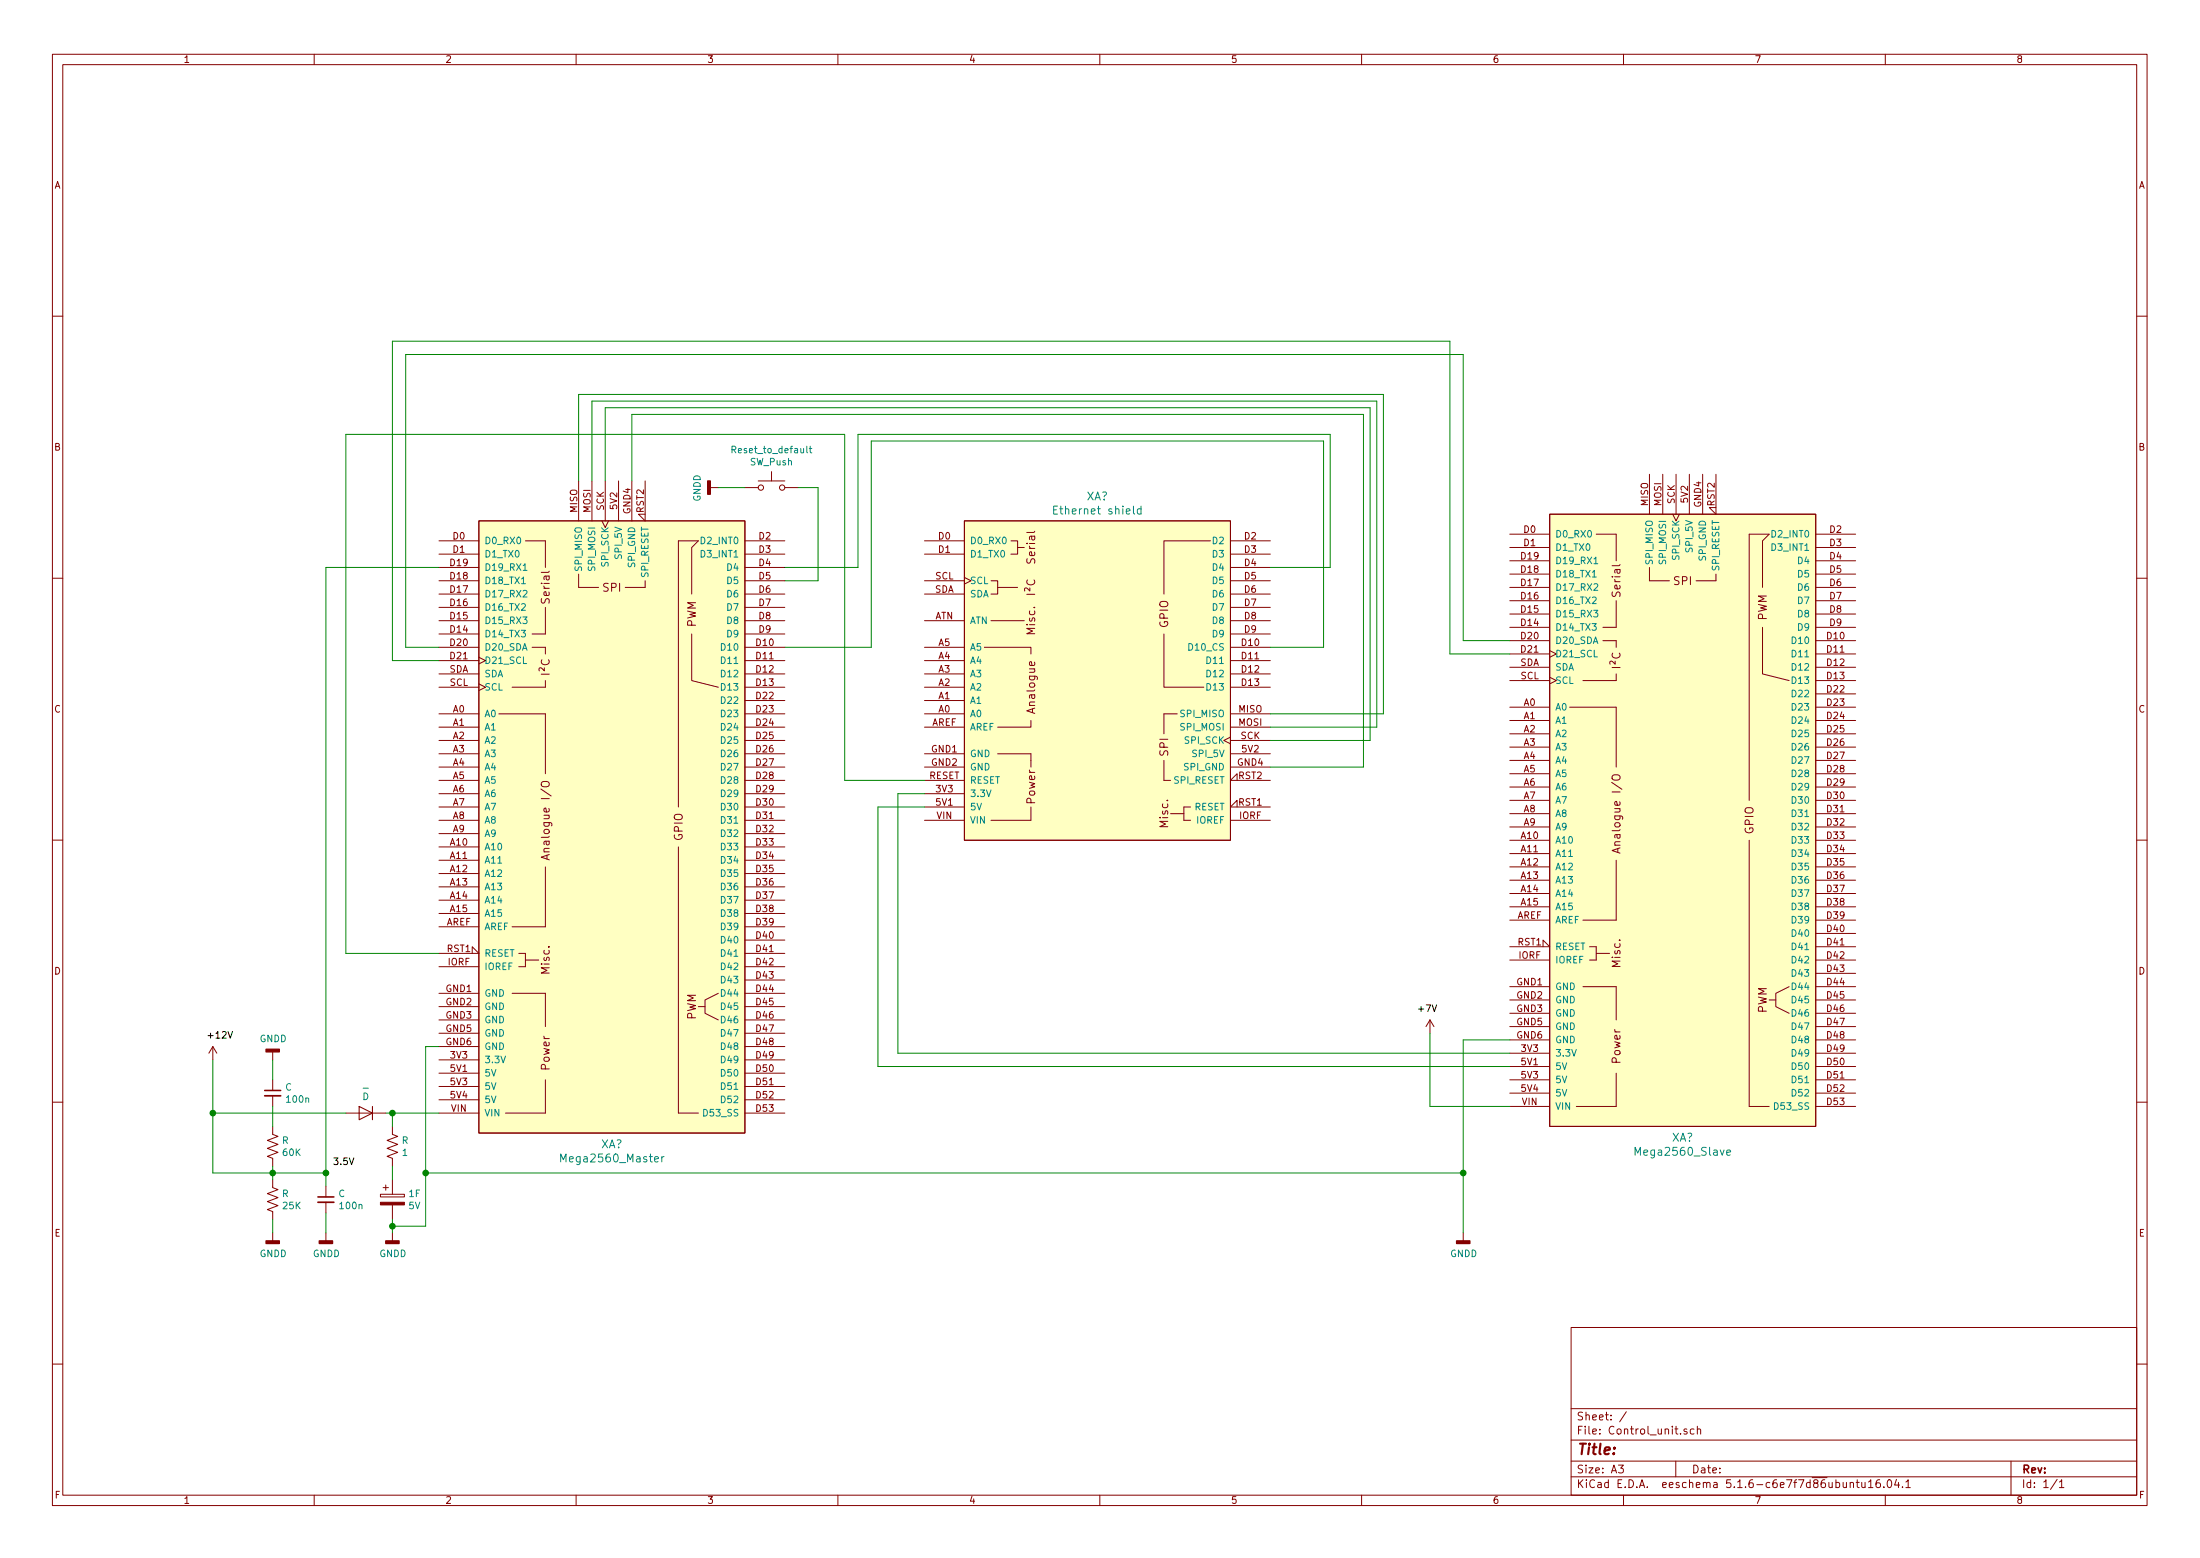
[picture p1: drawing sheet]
<svg xmlns="http://www.w3.org/2000/svg" width="297mm" height="210mm" viewBox="0 0 297 210" stroke-linecap="round" stroke-linejoin="round" font-family="sans-serif">
<g fill="none" stroke="#840000" stroke-width=".14">
<path d="M7.1 7.3h282.8v195.9h-282.8zM8.5 8.7h280v193.1h-280zM42.4 7.3v1.4M77.8 7.3v1.4M113.1 7.3v1.4M148.5 7.3v1.4M183.8 7.3v1.4M219.2 7.3v1.4M254.5 7.3v1.4M7.1 42.7h1.4M288.5 42.7h1.4M7.1 78h1.4"/>
<path d="M59.3 73h5.4M59.3 74.8h5.4M59.3 76.6h5.4M59.3 78.4h5.4M64.7 70.3h35.9v82.6h-35.9zM70.9 73h2.7zM73.6 73v3.6zM78.1 79.3h2.7zM78.1 77.5v1.8zM78.1 64.9v5.4M79.9 64.9v5.4M81.3 70.3l.4 .9 .5-.9"/>
<path d="M81.7 64.9v5.4M83.5 64.9v5.4M84.4 79.3h2.7zM85.3 64.9v5.4M87.1 78.4v.9zM87.1 64.9v5.4l-.9-.9h.9M91.6 73v35.9zM91.6 73h2.7l-.9 .9v6.3M95.9 65.8h1.1M100.6 73h5.4M100.6 74.8h5.4M100.6 76.6h5.4"/>
<path d="M100.6 78.4h5.4M100.6 65.8h1.8M102.4 64.9h3.6M104.2 63.6v1.3M106 65.8h1.8M124.8 73h5.4M124.8 74.8h5.4M124.8 78.4h5.4M130.2 70.3h35.9v43.1h-35.9zM130.2 77.9l.9 .5-.9 .4M133.8 78.4h.9v1.8h-.9M134.7 79.3h2.7"/>
<path d="M136.5 73h.9v1.8h-.9M137.4 73.9h.9M163.4 73h-6.2v7.2M166.1 73h5.4M166.1 74.8h5.4M166.1 76.6h5.4M166.1 78.4h5.4M203.8 79.3h5.4M203.8 73.9h5.4M203.8 72.1h5.4M203.8 77.5h5.4M203.8 75.7h5.4"/>
<path d="M209.2 69.4h36v82.6h-36zM215.5 72.1h2.7zM218.2 72.1v3.6zM222.7 76.6v1.8zM222.7 64v5.4M222.7 78.4h2.7zM224.5 64v5.4M225.8 69.4l.5 .9 .4-.9M226.3 64v5.4M228.1 64v5.4M229 78.4h2.7zM229.9 64v5.4"/>
<path d="M231.7 77.5v.9zM231.7 64v5.4l-.9-.9h.9M236.2 72.1v35.9zM236.2 72.1h2.7l-.9 .9v6.3M245.2 79.3h5.3M245.2 73.9h5.3M245.2 72.1h5.3M245.2 77.5h5.3M245.2 75.7h5.3M288.5 78h1.4M59.3 83.8h5.4M59.3 96.3h5.4"/>
<path d="M59.3 92.7h5.4M59.3 90.9h5.4M59.3 89.2h5.4M59.3 87.4h5.4M59.3 98.1h5.4M59.3 80.2h5.4M59.3 82h5.4M59.3 85.6h5.4M59.3 99.9h5.4M64.7 88.7l.9 .5-.9 .4M64.7 92.3l.9 .4-.9 .5M67.4 96.3h6.2v8.1"/>
<path d="M69.1 92.7h4.5zM71.8 87.4h1.8zM71.8 85.6h1.8zM73.6 91.8v.9zM73.6 87.4v.9zM73.6 82v3.6zM93.4 85.6v6.2l3.6 .9M100.6 83.8h5.4M100.6 96.3h5.4M100.6 94.5h5.4M100.6 92.7h5.4M100.6 90.9h5.4"/>
<path d="M100.6 89.2h5.4M100.6 87.4h5.4M100.6 98.1h5.4M100.6 80.2h5.4M100.6 82h5.4M100.6 85.6h5.4M100.6 99.9h5.4M124.8 83.8h5.4M124.8 96.3h5.4M124.8 94.5h5.4M124.8 92.7h5.4M124.8 90.9h5.4"/>
<path d="M124.8 89.2h5.4M124.8 87.4h5.4M124.8 98.1h5.4M124.8 80.2h5.4M132.9 87.4h6.3v.9M133.8 83.8h4.5M139.2 97.2v.9h-4.5M139.7 89.3v.4l-.2 .1h-.5v-.5h.2l.2 .5M157.2 96.3v2.7zM157.2 85.6v7.1h5.3M157.2 96.3h1.7zM166.1 99.5l-.9 .4 .9 .5"/>
<path d="M166.1 83.8h5.4M166.1 96.3h5.4M166.1 92.7h5.4M166.1 90.9h5.4M166.1 89.2h5.4M166.1 87.4h5.4M166.1 98.1h5.4M166.1 80.2h5.4M166.1 82h5.4M166.1 85.6h5.4M166.1 99.9h5.4M203.8 95.4h5.4"/>
<path d="M203.8 97.2h5.4M203.8 99h5.4M203.8 86.5h5.4M203.8 88.3h5.4M203.8 90h5.4M203.8 91.8h5.4M203.8 84.7h5.4M203.8 82.9h5.4M203.8 81.1h5.4M209.2 87.8l.9 .5-.9 .4M209.2 91.4l.9 .4-.9 .5M211.9 95.4h6.3v8.1"/>
<path d="M213.7 91.8h4.5zM216.4 86.5h1.8zM216.4 84.7h1.8zM218.2 90.9v.9zM218.2 86.5v.9zM218.2 81.1v3.6zM238 84.7v6.2l3.6 .9M245.2 95.4h5.3M245.2 97.2h5.3M245.2 99h5.3M245.2 86.5h5.3M245.2 88.3h5.3"/>
<path d="M245.2 90h5.3M245.2 91.8h5.3M245.2 84.7h5.3M245.2 82.9h5.3M245.2 81.1h5.3M245.2 93.6h5.3M7.1 113.4h1.4M59.3 107.1h5.4M59.3 108.9h5.4M59.3 101.7h5.4M59.3 103.5h5.4M59.3 110.7h5.4"/>
<path d="M59.3 105.3h5.4M59.3 114.3h5.4M59.3 116.1h5.4M59.3 117.9h5.4M59.3 119.7h5.4M59.3 112.5h5.4M73.2 105.5a.74 .74 0 0 1 1 .2l-.1 .3a.7 .7 0 0 1-1-.1v-.2zM73.6 117v8.1M73.9 115.4v.5M74.2 115.3l-1.1 .4 1.1 .3M91.6 114.3v35.9zM100.6 107.1h5.4"/>
<path d="M100.6 108.9h5.4M100.6 101.7h5.4M100.6 103.5h5.4M100.6 110.7h5.4M100.6 105.3h5.4M100.6 114.3h5.4M100.6 116.1h5.4M100.6 117.9h5.4M100.6 119.7h5.4M100.6 112.5h5.4M124.8 107.1h5.4M124.8 108.9h5.4"/>
<path d="M124.8 101.7h5.4M124.8 103.5h5.4M124.8 110.7h5.4M124.8 105.3h5.4M133.8 110.7h5.4zM134.7 101.7h4.5zM139.2 101.7v1.8M139.2 108.9v1.8M157.2 102.6v2.7zM157.2 105.3h.8zM158 109.8h1.8zM159.8 110.7h.9z"/>
<path d="M159.8 108.9h.9zM159.8 108.9v1.8zM166.1 101.7h5.4M166.1 103.5h5.4M166.1 110.7h5.4M167 108.9v-.9l-.9 .9h5.4M167 105.3v-.9l-.9 .9h5.4M203.8 113.4h5.4M203.8 115.2h5.4M203.8 117h5.4M203.8 118.8h5.4M203.8 100.8h5.4"/>
<path d="M203.8 102.6h5.4M203.8 104.4h5.4M203.8 106.2h5.4M203.8 108h5.4M203.8 109.8h5.4M203.8 111.6h5.4M217.8 104.6a.74 .74 0 0 1 .9 .2v.3a.7 .7 0 0 1-1-.1v-.2zM218.2 116.1v8.1M218.4 114.5v.5M218.7 114.4l-1 .4 1 .3M236.2 113.4v35.9zM245.2 113.4h5.3"/>
<path d="M245.2 115.2h5.3M245.2 117h5.3M245.2 118.8h5.3M245.2 100.8h5.3M245.2 102.6h5.3M245.2 104.4h5.3M245.2 106.2h5.3M245.2 108h5.3M245.2 109.8h5.3M245.2 111.6h5.3M288.5 113.4h1.4M59.3 128.7h5.4l-.9-.9v.9"/>
<path d="M59.3 135.8h5.4M59.3 121.5h5.4M59.3 123.3h5.4M59.3 125.1h5.4M59.3 130.5h5.4M59.3 134.1h5.4M59.3 137.6h5.4M59.3 139.4h5.4M69.1 134.1h4.5zM69.1 125.1h4.5zM70 130.5h.9zM70 128.7h.9z"/>
<path d="M70.9 129.6h1.8zM70.9 128.7v1.8zM73.6 134.1v4.4zM94.3 135.8h.9M97 134.1l-1.8 .8v1.8l1.8 .9M100.6 135.8h5.4M100.6 121.5h5.4M100.6 123.3h5.4M100.6 125.1h5.4M100.6 126.9h5.4M100.6 128.7h5.4M100.6 130.5h5.4"/>
<path d="M100.6 132.3h5.4M100.6 134.1h5.4M100.6 137.6h5.4M100.6 139.4h5.4M193.1 137.6l-.6 .9M193.1 137.6v1.8M193.1 137.6l.5 .9M203.8 127.8h5.4l-.9-.9v.9M203.8 134.9h5.4M203.8 120.6h5.4M203.8 122.4h5.4M203.8 124.2h5.4"/>
<path d="M203.8 129.6h5.4M203.8 133.2h5.4M203.8 136.7h5.4M203.8 138.5h5.4M213.7 133.2h4.5zM213.7 124.2h4.5zM214.6 129.6h.9zM214.6 127.8h.9zM215.5 128.7h1.8zM215.5 127.8v1.8zM218.2 133.2v4.4zM238.9 134.9h.9"/>
<path d="M241.6 133.2l-1.8 .9v1.7l1.8 .9M245.2 134.9h5.3M245.2 120.6h5.3M245.2 122.4h5.3M245.2 124.2h5.3M245.2 126h5.3M245.2 127.8h5.3M245.2 129.6h5.3M245.2 131.4h5.3M245.2 133.2h5.3M245.2 136.7h5.3M245.2 138.5h5.3"/>
<path d="M7.1 148.7h1.4M28.7 141.2l-.5 .9M28.7 141.2v1.8M28.7 141.2l.6 .9M36.8 159.2v1.1l.7 .2-1.4 .6 1.4 .5-1.4 .6 1.4 .5-1.4 .5 .7 .3v1.1M36.8 152v1.1l.7 .3-1.4 .5 1.4 .5-1.4 .6 1.4 .5-1.4 .6 .7 .2v1.1M36.8 142v1M36.8 145.7v1.5M36.8 147.9v1.4M46.7 150.2h5.4M48.5 149.3l1.8 .9-1.8 .9zM50.3 149.3v1.8"/>
<path d="M52.1 159.9v.7M53 152v1.1l.7 .3-1.4 .5 1.4 .5-1.4 .6 1.4 .5-1.4 .6 .7 .2v1.1M53 159.2v2M59.3 150.2h5.4M59.3 143h5.4M59.3 144.8h5.4M59.3 146.6h5.4M59.3 148.4h5.4M59.3 141.2h5.4M68.2 150.2h5.4zM73.6 145.7v4.5zM91.6 150.2h2.7"/>
<path d="M100.6 150.2h5.4M100.6 143h5.4M100.6 144.8h5.4M100.6 146.6h5.4M100.6 148.4h5.4M100.6 141.2h5.4M203.8 149.3h5.4M203.8 142.1h5.4M203.8 143.9h5.4M203.8 145.7h5.4M203.8 147.5h5.4M203.8 140.3h5.4"/>
<path d="M212.8 149.3h5.4zM218.2 144.8v4.5zM236.2 149.3h2.7M245.2 149.3h5.3M245.2 142.1h5.3M245.2 143.9h5.3M245.2 145.7h5.3M245.2 147.5h5.3M245.2 140.3h5.3M288.5 148.7h1.4M36.8 166.4v1.1M44 160.1v1.4"/>
<path d="M44 162.2v1.5M44 166.4v1.1M51.4 161.2h3.2v.3h-3.2zM51.7 160.3h.7M53 162.6v2M53 166.4v1.1M197.6 166.4v1.1M212.1 179.1h76.4v22.7h-76.4zM7.1 184.1h1.4M212.1 199.3h76.4M212.1 197.2h76.4M212.1 194.3h76.4"/>
<path d="M212.1 190.1h76.4M218.5 197.7h.7l-.4 .4 .3 .1v.5l-.1 .1-.5-.1M219.6 190.5l-.9 1.4M226.3 197.2v2.1M227.8 192.9l-.3-.1-.1 .2v.1l.4 .1v.3h-.4M228.7 192.9l-.3-.1-.2 .2 .1 .4 .1 .1h.3M229.2 192.9l.1-.1 .3 .1v.6M229.2 192.5v1M250.8 199.7v.9l.2 .2M253.8 199.7a.42 .42 0 0 0-.5 .4v.6l.2 .1 .3-.1 .1-.4-.1-.2h-.3l-.2 .2M255 199.7h.1a.58 .58 0 0 1 .4 .4 .58 .58 0 0 1-.2 .6l-.1 .1a.57 .57 0 0 1-.5-.5 .57 .57 0 0 1 .3-.6zM256.1 199.6l-.3 .8h.7"/>
<path d="M271.5 197.2v4.6M277.8 199.6l-.9 1.4M288.5 184.1h1.4M42.4 201.8v1.4M77.8 201.8v1.4M113.1 201.8v1.4M148.5 201.8v1.4M183.8 201.8v1.4M219.2 201.8v1.4M249.8 200.1h.2h.2l.1 .7M250.6 200.1h.4M251.4 200.1v.5a.26 .26 0 0 0 .4 .1"/>
<path d="M251.8 200.1v.7M252.3 200l.3-.3v1.1M252.3 200.8h.6M254.4 200.7v.1M254.5 201.8v1.4M256.3 200.1v.7M256.9 200.7v.1M257.3 200l.3-.3v1.1M257.3 200.8h.6M278.1 200l.3-.3v1.1M278.1 200.8h.6"/>
<circle cx="102.7" cy="65.8" r=".36"/>
<circle cx="105.6" cy="65.8" r=".36"/>
</g>
<g fill="#840000" stroke="#840000" stroke-width=".18">
<path d="M196.7 167.5h1.8v.3h-1.8z"/>
<path d="M95.5 64.9h.4v1.8h-.4z"/>
<path d="M35.9 141.6h1.8v.4h-1.8z"/>
<path d="M43.1 167.5h1.8v.3h-1.8z"/>
<path d="M35.9 167.5h1.8v.3h-1.8z"/>
<path d="M52.1 167.5h1.8v.3h-1.8z"/>
</g>
<g fill="#ffffc2" stroke="#ffffc2" stroke-width=".14">
<path d="M130.2 70.3h35.9v43.1h-35.9z"/>
<path d="M209.2 69.4h36v82.6h-36z"/>
<path d="M64.7 70.3h35.9v82.6h-35.9z"/>
</g>
<g fill="none" stroke="#008484" stroke-width=".14">
<path d="M70.4 78.8h.5M70.6 77h.6M108.9 60.2v.8l.2 .1M109.3 60.5h.3M109.4 60.2v.8l.2 .1M142.3 68.8h.3M142.8 68.3h-.5v1.1h.5M153 68.3v.9l.2 .2M154.1 68.7h-.3l-.2 .2v.4h.5M154.1 68.3v1.1M215 77.9h.5M215.2 76.1h.5"/>
<path d="M75.7 156.8v-1.1l.4 .8 .3-.8v1.1M89.4 156.1v.7M89.7 156.1l-.3 .2M220.8 155.9v-1.1l.3 .8 .4-.8v1.1M233.1 155.5l.6-.1-.1-.2h-.3l-.2 .1 .1 .6h.4"/>
</g>
<path d="M35.7 147.9h2.2M42.9 162.2h2.2" fill="none" stroke="#840000" stroke-width=".23"/>
<path d="M35.7 147.2h2.2M42.9 161.5h2.2" fill="none" stroke="#840000" stroke-width=".22"/>
<path d="M51.4 162.2h3.2v.4h-3.2z" fill="#840000" stroke="#840000" stroke-width=".14"/>
<g fill="none" stroke="#008400" stroke-width=".14">
<path d="M59.3 76.6h-15.3v83.5M78.1 64.9v-11.7h108.7v43.1h-15.3M79.9 64.9v-10.8h106v44h-14.4M81.7 64.9v-9.9h103.3v44.9h-13.5M85.3 64.9v-9h98.8v47.6h-12.6M97 65.8h3.6M106 76.6h9.8v-18h63.8v18h-8.1M107.8 65.8h2.7v12.6h-4.5M106 87.4h11.6v-27.9h61.1v27.9h-7.2M203.8 86.5h-6.2v-38.7h-142.8v39.6h4.5M203.8 88.3h-8v-42.3h-142.8v43.2h6.3M124.8 108.9h-6.3v35h85.3"/>
<path d="M124.8 107.1h-3.6v35h82.6M124.8 105.3h-10.8v-46.7h-67.3v70.1h12.6M193.1 139.4v9.9h10.7M28.7 150.2h18M28.7 143v15.3h15.3M36.8 143v2.7M36.8 149.3v2.7M36.8 157.4v1.8M52.1 150.2h7.2M53 150.2v1.8M53 157.4v1.8M57.5 158.3h140.1"/>
<path d="M59.3 141.2h-1.8v24.3h-4.5M203.8 140.3h-6.2v26.1M36.8 164.6v1.8M44 163.7v2.7M53 164.6v1.8"/>
</g>
<path d="M30.8 139.2l.3 .9 .3-.9M193.4 135.6l.3 .9 .3-.9" fill="none" stroke="#000" stroke-width=".14"/>
<g fill="#008400" stroke="#008400" stroke-width=".18">
<circle cx="28.7" cy="150.2" r=".36"/>
<circle cx="36.8" cy="158.3" r=".36"/>
<circle cx="44" cy="158.3" r=".36"/>
<circle cx="197.6" cy="158.3" r=".36"/>
<circle cx="53" cy="165.5" r=".36"/>
<circle cx="57.5" cy="158.3" r=".36"/>
<circle cx="53" cy="150.2" r=".36"/>
</g>
<text font-size="2" fill="#840000" x="212.8" y="196.3">Title:</text>
<g font-size="1.5" fill="#008484">
<text x="142.7" y="69.4">Ethernet shield</text>
<text x="146.7" y="67.5">XA?</text>
<text x="81.1" y="155">XA?</text>
<text x="221.2" y="156">Mega2560_Slave</text>
<text x="225.7" y="154.1">XA?</text>
<text x="76.2" y="156.9">Mega2560_Master</text>
</g>
<g font-size="1.5" fill="#840000">
<text x="139.8" y="75.9" transform="rotate(-90 139.8 75.9)">Serial</text>
<text x="74.2" y="81.3" transform="rotate(-90 74.2 81.3)">Serial</text>
<text x="81.4" y="79.8">SPI</text>
<text x="139.8" y="80.3" transform="rotate(-90 139.8 80.3)">I²C</text>
<text x="218.8" y="80.4" transform="rotate(-90 218.8 80.4)">Serial</text>
<text x="226" y="78.9">SPI</text>
<text x="238.5" y="83.8" transform="rotate(-90 238.5 83.8)">PWM</text>
<text x="94" y="84.7" transform="rotate(-90 94 84.7)">PWM</text>
<text x="139.8" y="85.6" transform="rotate(-90 139.8 85.6)">Misc.</text>
<text x="157.7" y="84.7" transform="rotate(-90 157.7 84.7)">GPIO</text>
<text x="74.2" y="91" transform="rotate(-90 74.2 91)">I²C</text>
<text x="218.8" y="90.1" transform="rotate(-90 218.8 90.1)">I²C</text>
<text x="139.8" y="96.2" transform="rotate(-90 139.8 96.2)">Analogue</text>
<text x="157.7" y="102" transform="rotate(-90 157.7 102)">SPI</text>
<text x="92.2" y="113.5" transform="rotate(-90 92.2 113.5)">GPIO</text>
<text x="139.8" y="108.5" transform="rotate(-90 139.8 108.5)">Power</text>
<text x="157.7" y="111.7" transform="rotate(-90 157.7 111.7)">Misc.</text>
<text x="236.7" y="112.6" transform="rotate(-90 236.7 112.6)">GPIO</text>
<text x="74.2" y="115.3" transform="rotate(-90 74.2 115.3)">Analogue I/O</text>
<text x="218.8" y="114.4" transform="rotate(-90 218.8 114.4)">Analogue I/O</text>
<text x="74.2" y="131.4" transform="rotate(-90 74.2 131.4)">Misc.</text>
<text x="218.8" y="130.5" transform="rotate(-90 218.8 130.5)">Misc.</text>
<text x="94" y="137.7" transform="rotate(-90 94 137.7)">PWM</text>
<text x="238.5" y="136.8" transform="rotate(-90 238.5 136.8)">PWM</text>
<text x="218.8" y="143.5" transform="rotate(-90 218.8 143.5)">Power</text>
<text x="74.2" y="144.4" transform="rotate(-90 74.2 144.4)">Power</text>
<text x="212.8" y="191.7">Sheet: /</text>
<text x="212.8" y="193.6">File: Control_unit.sch</text>
<text x="212.8" y="200.8">KiCad E.D.A. eeschema 5.1.6-c6e7f7d86ubuntu16.04.1</text>
<text x="212.8" y="198.8">Size: A3</text>
<text x="228.4" y="198.8">Date:</text>
<text x="272.9" y="198.8">Rev:</text>
<text x="272.9" y="200.8">Id: 1/1</text>
</g>
<g font-size="1.3" fill="#840000">
<text x="24.7" y="8.5">1</text>
<text x="60.1" y="8.5">2</text>
<text x="95.5" y="8.5">3</text>
<text x="130.8" y="8.5">4</text>
<text x="166.2" y="8.5">5</text>
<text x="201.5" y="8.5">6</text>
<text x="236.9" y="8.5">7</text>
<text x="272.2" y="8.5">8</text>
<text x="7.3" y="25.4">A</text>
<text x="288.7" y="25.4">A</text>
<text x="7.3" y="60.8">B</text>
<text x="288.7" y="60.8">B</text>
<text x="77.9" y="69.2" transform="rotate(-90 77.9 69.2)">MISO</text>
<text x="79.7" y="69.2" transform="rotate(-90 79.7 69.2)">MOSI</text>
<text x="81.5" y="68.9" transform="rotate(-90 81.5 68.9)">SCK</text>
<text x="83.3" y="68.7" transform="rotate(-90 83.3 68.7)">5V2</text>
<text x="85.1" y="69.3" transform="rotate(-90 85.1 69.3)">GND4</text>
<text x="86.9" y="69.2" transform="rotate(-90 86.9 69.2)">RST2</text>
<text x="205.8" y="71.9">D0</text>
<text x="222.5" y="68.3" transform="rotate(-90 222.5 68.3)">MISO</text>
<text x="224.3" y="68.3" transform="rotate(-90 224.3 68.3)">MOSI</text>
<text x="226.1" y="68" transform="rotate(-90 226.1 68)">SCK</text>
<text x="227.9" y="67.8" transform="rotate(-90 227.9 67.8)">5V2</text>
<text x="229.7" y="68.4" transform="rotate(-90 229.7 68.4)">GND4</text>
<text x="231.5" y="68.3" transform="rotate(-90 231.5 68.3)">RST2</text>
<text x="247.1" y="71.9">D2</text>
<text x="60.8" y="76.4">D19</text>
<text x="61.2" y="72.8">D0</text>
<text x="61.2" y="74.6">D1</text>
<text x="102.5" y="72.8">D2</text>
<text x="102.5" y="74.6">D3</text>
<text x="102.5" y="76.4">D4</text>
<text x="126.7" y="72.8">D0</text>
<text x="126.7" y="74.6">D1</text>
<text x="168" y="72.8">D2</text>
<text x="168" y="74.6">D3</text>
<text x="168" y="76.4">D4</text>
<text x="205.4" y="77.3">D18</text>
<text x="205.4" y="75.5">D19</text>
<text x="205.8" y="73.7">D1</text>
<text x="247.1" y="73.7">D3</text>
<text x="247.1" y="75.5">D4</text>
<text x="247.1" y="77.3">D5</text>
<text x="60.8" y="83.6">D15</text>
<text x="60.8" y="81.8">D16</text>
<text x="60.8" y="80">D17</text>
<text x="60.8" y="78.2">D18</text>
<text x="102.5" y="78.2">D5</text>
<text x="102.5" y="80">D6</text>
<text x="102.5" y="81.8">D7</text>
<text x="102.5" y="83.6">D8</text>
<text x="126.2" y="80">SDA</text>
<text x="126.2" y="83.6">ATN</text>
<text x="126.3" y="78.2">SCL</text>
<text x="168" y="78.2">D5</text>
<text x="168" y="80">D6</text>
<text x="168" y="81.8">D7</text>
<text x="168" y="83.6">D8</text>
<text x="205.4" y="82.7">D15</text>
<text x="205.4" y="80.9">D16</text>
<text x="205.4" y="79.1">D17</text>
<text x="247.1" y="79.1">D6</text>
<text x="247.1" y="80.9">D7</text>
<text x="247.1" y="82.7">D8</text>
<text x="60.8" y="85.4">D14</text>
<text x="60.8" y="87.2">D20</text>
<text x="60.8" y="89">D21</text>
<text x="102.1" y="87.2">D10</text>
<text x="102.1" y="89">D11</text>
<text x="102.5" y="85.4">D9</text>
<text x="126.7" y="89">A4</text>
<text x="126.7" y="87.2">A5</text>
<text x="167.7" y="87.2">D10</text>
<text x="167.7" y="89">D11</text>
<text x="168" y="85.4">D9</text>
<text x="205.2" y="89.9">SDA</text>
<text x="205.4" y="84.5">D14</text>
<text x="205.4" y="86.3">D20</text>
<text x="205.4" y="88.1">D21</text>
<text x="246.7" y="86.3">D10</text>
<text x="246.7" y="88.1">D11</text>
<text x="246.7" y="89.9">D12</text>
<text x="247.1" y="84.5">D9</text>
<text x="60.7" y="90.8">SDA</text>
<text x="60.7" y="92.6">SCL</text>
<text x="102.1" y="90.8">D12</text>
<text x="102.1" y="92.6">D13</text>
<text x="102.1" y="94.4">D22</text>
<text x="126.7" y="94.4">A1</text>
<text x="126.7" y="92.6">A2</text>
<text x="126.7" y="90.8">A3</text>
<text x="167.7" y="90.8">D12</text>
<text x="167.7" y="92.6">D13</text>
<text x="205.3" y="91.7">SCL</text>
<text x="205.8" y="95.3">A0</text>
<text x="246.7" y="91.7">D13</text>
<text x="246.7" y="93.5">D22</text>
<text x="246.7" y="95.3">D23</text>
<text x="7.3" y="96.2">C</text>
<text x="61.2" y="96.2">A0</text>
<text x="61.2" y="98">A1</text>
<text x="61.2" y="99.7">A2</text>
<text x="61.2" y="101.5">A3</text>
<text x="102.1" y="96.2">D23</text>
<text x="102.1" y="98">D24</text>
<text x="102.1" y="99.7">D25</text>
<text x="102.1" y="101.5">D26</text>
<text x="125.8" y="101.5">GND1</text>
<text x="125.8" y="98">AREF</text>
<text x="126.7" y="96.2">A0</text>
<text x="167.2" y="96.2">MISO</text>
<text x="167.2" y="98">MOSI</text>
<text x="167.5" y="99.7">SCK</text>
<text x="167.7" y="101.5">5V2</text>
<text x="205.8" y="97.1">A1</text>
<text x="205.8" y="98.8">A2</text>
<text x="205.8" y="100.6">A3</text>
<text x="246.7" y="97.1">D24</text>
<text x="246.7" y="98.8">D25</text>
<text x="246.7" y="100.6">D26</text>
<text x="288.7" y="96.2">C</text>
<text x="61.2" y="103.3">A4</text>
<text x="61.2" y="105.1">A5</text>
<text x="61.2" y="106.9">A6</text>
<text x="102.1" y="103.3">D27</text>
<text x="102.1" y="105.1">D28</text>
<text x="102.1" y="106.9">D29</text>
<text x="125.4" y="105.1">RESET</text>
<text x="125.8" y="103.3">GND2</text>
<text x="126.4" y="106.9">3V3</text>
<text x="167.1" y="103.3">GND4</text>
<text x="167.2" y="105.1">RST2</text>
<text x="205.8" y="102.4">A4</text>
<text x="205.8" y="104.2">A5</text>
<text x="205.8" y="106">A6</text>
<text x="205.8" y="107.8">A7</text>
<text x="246.7" y="102.4">D27</text>
<text x="246.7" y="104.2">D28</text>
<text x="246.7" y="106">D29</text>
<text x="246.7" y="107.8">D30</text>
<text x="61.2" y="108.7">A7</text>
<text x="61.2" y="110.5">A8</text>
<text x="61.2" y="112.3">A9</text>
<text x="102.1" y="108.7">D30</text>
<text x="102.1" y="110.5">D31</text>
<text x="102.1" y="112.3">D32</text>
<text x="126.4" y="108.7">5V1</text>
<text x="126.5" y="110.5">VIN</text>
<text x="167.2" y="108.7">RST1</text>
<text x="167.3" y="110.5">IORF</text>
<text x="205.4" y="113.2">A10</text>
<text x="205.8" y="109.6">A8</text>
<text x="205.8" y="111.4">A9</text>
<text x="246.7" y="109.6">D31</text>
<text x="246.7" y="111.4">D32</text>
<text x="246.7" y="113.2">D33</text>
<text x="60.8" y="114.1">A10</text>
<text x="60.8" y="115.9">A11</text>
<text x="60.8" y="117.7">A12</text>
<text x="60.8" y="119.5">A13</text>
<text x="102.1" y="114.1">D33</text>
<text x="102.1" y="115.9">D34</text>
<text x="102.1" y="117.7">D35</text>
<text x="102.1" y="119.5">D36</text>
<text x="205.4" y="115">A11</text>
<text x="205.4" y="116.8">A12</text>
<text x="205.4" y="118.6">A13</text>
<text x="246.7" y="115">D34</text>
<text x="246.7" y="116.8">D35</text>
<text x="246.7" y="118.6">D36</text>
<text x="60.3" y="124.9">AREF</text>
<text x="60.8" y="121.3">A14</text>
<text x="60.8" y="123.1">A15</text>
<text x="102.1" y="121.3">D37</text>
<text x="102.1" y="123.1">D38</text>
<text x="102.1" y="124.9">D39</text>
<text x="204.8" y="124">AREF</text>
<text x="205.4" y="120.4">A14</text>
<text x="205.4" y="122.2">A15</text>
<text x="246.7" y="120.4">D37</text>
<text x="246.7" y="122.2">D38</text>
<text x="246.7" y="124">D39</text>
<text x="246.7" y="125.8">D40</text>
<text x="7.3" y="131.5">D</text>
<text x="60.4" y="128.5">RST1</text>
<text x="60.5" y="130.3">IORF</text>
<text x="102.1" y="126.7">D40</text>
<text x="102.1" y="128.5">D41</text>
<text x="102.1" y="130.3">D42</text>
<text x="204.9" y="127.6">RST1</text>
<text x="205.1" y="129.4">IORF</text>
<text x="246.7" y="127.6">D41</text>
<text x="246.7" y="129.4">D42</text>
<text x="246.7" y="131.2">D43</text>
<text x="288.7" y="131.5">D</text>
<text x="60.2" y="133.9">GND1</text>
<text x="60.2" y="135.7">GND2</text>
<text x="60.2" y="137.5">GND3</text>
<text x="102.1" y="132.1">D43</text>
<text x="102.1" y="133.9">D44</text>
<text x="102.1" y="135.7">D45</text>
<text x="102.1" y="137.5">D46</text>
<text x="204.8" y="133">GND1</text>
<text x="204.8" y="134.8">GND2</text>
<text x="204.8" y="136.6">GND3</text>
<text x="246.7" y="133">D44</text>
<text x="246.7" y="134.8">D45</text>
<text x="246.7" y="136.6">D46</text>
<text x="60.2" y="139.3">GND5</text>
<text x="60.2" y="141.1">GND6</text>
<text x="60.8" y="142.9">3V3</text>
<text x="102.1" y="139.3">D47</text>
<text x="102.1" y="141.1">D48</text>
<text x="102.1" y="142.9">D49</text>
<text x="204.8" y="138.4">GND5</text>
<text x="204.8" y="140.2">GND6</text>
<text x="205.4" y="142">3V3</text>
<text x="205.4" y="143.7">5V1</text>
<text x="246.7" y="138.4">D47</text>
<text x="246.7" y="140.2">D48</text>
<text x="246.7" y="142">D49</text>
<text x="246.7" y="143.7">D50</text>
<text x="60.8" y="144.6">5V1</text>
<text x="60.8" y="146.4">5V3</text>
<text x="60.8" y="148.2">5V4</text>
<text x="102.1" y="144.6">D50</text>
<text x="102.1" y="146.4">D51</text>
<text x="102.1" y="148.2">D52</text>
<text x="205.4" y="145.5">5V3</text>
<text x="205.4" y="147.3">5V4</text>
<text x="205.5" y="149.1">VIN</text>
<text x="246.7" y="145.5">D51</text>
<text x="246.7" y="147.3">D52</text>
<text x="246.7" y="149.1">D53</text>
<text x="60.9" y="150">VIN</text>
<text x="102.1" y="150">D53</text>
<text x="7.4" y="166.9">E</text>
<text x="288.8" y="166.9">E</text>
<text x="7.4" y="202.2">F</text>
<text x="24.7" y="202.9">1</text>
<text x="60.1" y="202.9">2</text>
<text x="95.5" y="202.9">3</text>
<text x="130.8" y="202.9">4</text>
<text x="166.2" y="202.9">5</text>
<text x="201.5" y="202.9">6</text>
<text x="236.9" y="202.9">7</text>
<text x="272.2" y="202.9">8</text>
<text x="288.8" y="202.2">F</text>
</g>
<g font-size="1.3" fill="#008484">
<text x="99.1" y="61.2">Reset_to_default</text>
<text x="101.3" y="62.8">SW_Push</text>
<text x="94.6" y="67.7" transform="rotate(-90 94.6 67.7)">GNDD</text>
<text x="65.4" y="73.4">D0_RX0</text>
<text x="65.4" y="75.2">D1_TX0</text>
<text x="65.4" y="77">D19_RX1</text>
<text x="78.6" y="76.9" transform="rotate(-90 78.6 76.9)">SPI_MISO</text>
<text x="80.4" y="76.9" transform="rotate(-90 80.4 76.9)">SPI_MOSI</text>
<text x="82.2" y="76.4" transform="rotate(-90 82.2 76.4)">SPI_SCK</text>
<text x="84" y="75.2" transform="rotate(-90 84 75.2)">SPI_5V</text>
<text x="85.8" y="76.5" transform="rotate(-90 85.8 76.5)">SPI_GND</text>
<text x="87.6" y="77.9" transform="rotate(-90 87.6 77.9)">SPI_RESET</text>
<text x="94.8" y="73.4">D2_INT0</text>
<text x="94.8" y="75.2">D3_INT1</text>
<text x="98.3" y="77">D4</text>
<text x="130.9" y="73.4">D0_RX0</text>
<text x="130.9" y="75.2">D1_TX0</text>
<text x="163.8" y="73.4">D2</text>
<text x="163.8" y="75.2">D3</text>
<text x="163.8" y="77">D4</text>
<text x="210" y="72.5">D0_RX0</text>
<text x="210" y="74.3">D1_TX0</text>
<text x="210" y="77.9">D18_TX1</text>
<text x="210" y="76.1">D19_RX1</text>
<text x="223.2" y="76" transform="rotate(-90 223.2 76)">SPI_MISO</text>
<text x="225" y="76" transform="rotate(-90 225 76)">SPI_MOSI</text>
<text x="226.7" y="75.5" transform="rotate(-90 226.7 75.5)">SPI_SCK</text>
<text x="228.5" y="74.4" transform="rotate(-90 228.5 74.4)">SPI_5V</text>
<text x="230.3" y="75.6" transform="rotate(-90 230.3 75.6)">SPI_GND</text>
<text x="232.1" y="77" transform="rotate(-90 232.1 77)">SPI_RESET</text>
<text x="239.4" y="72.5">D2_INT0</text>
<text x="239.4" y="74.3">D3_INT1</text>
<text x="242.8" y="76.1">D4</text>
<text x="242.8" y="77.9">D5</text>
<text x="65.4" y="82.4">D16_TX2</text>
<text x="65.4" y="80.6">D17_RX2</text>
<text x="65.4" y="78.8">D18_TX1</text>
<text x="98.3" y="78.8">D5</text>
<text x="98.3" y="80.6">D6</text>
<text x="98.3" y="82.4">D7</text>
<text x="130.9" y="78.8">SCL</text>
<text x="130.9" y="80.6">SDA</text>
<text x="163.8" y="78.8">D5</text>
<text x="163.8" y="80.6">D6</text>
<text x="163.8" y="82.4">D7</text>
<text x="210" y="83.3">D15_RX3</text>
<text x="210" y="81.5">D16_TX2</text>
<text x="210" y="79.7">D17_RX2</text>
<text x="242.8" y="79.7">D6</text>
<text x="242.8" y="81.5">D7</text>
<text x="242.8" y="83.3">D8</text>
<text x="65.4" y="86">D14_TX3</text>
<text x="65.4" y="84.2">D15_RX3</text>
<text x="65.4" y="87.8">D20_SDA</text>
<text x="65.4" y="89.6">D21_SCL</text>
<text x="97.6" y="87.8">D10</text>
<text x="97.6" y="89.6">D11</text>
<text x="98.3" y="84.2">D8</text>
<text x="98.3" y="86">D9</text>
<text x="130.9" y="89.6">A4</text>
<text x="130.9" y="87.8">A5</text>
<text x="130.9" y="84.2">ATN</text>
<text x="160.7" y="87.8">D10_CS</text>
<text x="163.1" y="89.6">D11</text>
<text x="163.8" y="84.2">D8</text>
<text x="163.8" y="86">D9</text>
<text x="210" y="85.1">D14_TX3</text>
<text x="210" y="86.9">D20_SDA</text>
<text x="210" y="88.7">D21_SCL</text>
<text x="242.1" y="86.9">D10</text>
<text x="242.1" y="88.7">D11</text>
<text x="242.8" y="85.1">D9</text>
<text x="65.4" y="93.2">SCL</text>
<text x="65.4" y="91.4">SDA</text>
<text x="97.6" y="91.4">D12</text>
<text x="97.6" y="93.2">D13</text>
<text x="97.6" y="95">D22</text>
<text x="130.9" y="95">A1</text>
<text x="130.9" y="93.2">A2</text>
<text x="130.9" y="91.4">A3</text>
<text x="163.1" y="91.4">D12</text>
<text x="163.1" y="93.2">D13</text>
<text x="210" y="95.9">A0</text>
<text x="210" y="92.3">SCL</text>
<text x="210" y="90.5">SDA</text>
<text x="242.1" y="90.5">D12</text>
<text x="242.1" y="92.3">D13</text>
<text x="242.1" y="94.1">D22</text>
<text x="242.1" y="95.9">D23</text>
<text x="65.4" y="96.8">A0</text>
<text x="65.4" y="98.6">A1</text>
<text x="65.4" y="100.4">A2</text>
<text x="97.6" y="96.8">D23</text>
<text x="97.6" y="98.6">D24</text>
<text x="97.6" y="100.4">D25</text>
<text x="130.9" y="96.8">A0</text>
<text x="130.9" y="98.6">AREF</text>
<text x="159.5" y="96.8">SPI_MISO</text>
<text x="159.5" y="98.6">SPI_MOSI</text>
<text x="160.1" y="100.4">SPI_SCK</text>
<text x="210" y="97.7">A1</text>
<text x="210" y="99.5">A2</text>
<text x="210" y="101.3">A3</text>
<text x="242.1" y="97.7">D24</text>
<text x="242.1" y="99.5">D25</text>
<text x="242.1" y="101.3">D26</text>
<text x="65.4" y="102.2">A3</text>
<text x="65.4" y="104">A4</text>
<text x="65.4" y="105.8">A5</text>
<text x="65.4" y="107.6">A6</text>
<text x="97.6" y="102.2">D26</text>
<text x="97.6" y="104">D27</text>
<text x="97.6" y="105.8">D28</text>
<text x="97.6" y="107.6">D29</text>
<text x="130.9" y="107.6">3.3V</text>
<text x="130.9" y="102.2">GND</text>
<text x="130.9" y="104">GND</text>
<text x="130.9" y="105.8">RESET</text>
<text x="158.5" y="105.8">SPI_RESET</text>
<text x="159.9" y="104">SPI_GND</text>
<text x="161.2" y="102.2">SPI_5V</text>
<text x="210" y="103.1">A4</text>
<text x="210" y="104.9">A5</text>
<text x="210" y="106.7">A6</text>
<text x="242.1" y="103.1">D27</text>
<text x="242.1" y="104.9">D28</text>
<text x="242.1" y="106.7">D29</text>
<text x="65.4" y="109.4">A7</text>
<text x="65.4" y="111.2">A8</text>
<text x="65.4" y="112.9">A9</text>
<text x="97.6" y="109.4">D30</text>
<text x="97.6" y="111.2">D31</text>
<text x="97.6" y="112.9">D32</text>
<text x="130.9" y="109.4">5V</text>
<text x="130.9" y="111.2">VIN</text>
<text x="161.2" y="109.4">RESET</text>
<text x="161.6" y="111.2">IOREF</text>
<text x="210" y="113.8">A10</text>
<text x="210" y="108.5">A7</text>
<text x="210" y="110.3">A8</text>
<text x="210" y="112">A9</text>
<text x="242.1" y="108.5">D30</text>
<text x="242.1" y="110.3">D31</text>
<text x="242.1" y="112">D32</text>
<text x="242.1" y="113.8">D33</text>
<text x="65.4" y="114.7">A10</text>
<text x="65.4" y="116.5">A11</text>
<text x="65.4" y="118.3">A12</text>
<text x="97.6" y="114.7">D33</text>
<text x="97.6" y="116.5">D34</text>
<text x="97.6" y="118.3">D35</text>
<text x="210" y="115.6">A11</text>
<text x="210" y="117.4">A12</text>
<text x="210" y="119.2">A13</text>
<text x="242.1" y="115.6">D34</text>
<text x="242.1" y="117.4">D35</text>
<text x="242.1" y="119.2">D36</text>
<text x="65.4" y="120.1">A13</text>
<text x="65.4" y="121.9">A14</text>
<text x="65.4" y="123.7">A15</text>
<text x="65.4" y="125.5">AREF</text>
<text x="97.6" y="120.1">D36</text>
<text x="97.6" y="121.9">D37</text>
<text x="97.6" y="123.7">D38</text>
<text x="97.6" y="125.5">D39</text>
<text x="210" y="121">A14</text>
<text x="210" y="122.8">A15</text>
<text x="210" y="124.6">AREF</text>
<text x="242.1" y="121">D37</text>
<text x="242.1" y="122.8">D38</text>
<text x="242.1" y="124.6">D39</text>
<text x="65.4" y="130.9">IOREF</text>
<text x="65.4" y="129.1">RESET</text>
<text x="97.6" y="127.3">D40</text>
<text x="97.6" y="129.1">D41</text>
<text x="97.6" y="130.9">D42</text>
<text x="210" y="130">IOREF</text>
<text x="210" y="128.2">RESET</text>
<text x="242.1" y="126.4">D40</text>
<text x="242.1" y="128.2">D41</text>
<text x="242.1" y="130">D42</text>
<text x="242.1" y="131.8">D43</text>
<text x="65.4" y="134.5">GND</text>
<text x="65.4" y="136.3">GND</text>
<text x="97.6" y="132.7">D43</text>
<text x="97.6" y="134.5">D44</text>
<text x="97.6" y="136.3">D45</text>
<text x="210" y="133.6">GND</text>
<text x="210" y="135.4">GND</text>
<text x="210" y="137.2">GND</text>
<text x="242.1" y="133.6">D44</text>
<text x="242.1" y="135.4">D45</text>
<text x="242.1" y="137.2">D46</text>
<text x="35.1" y="140.6">GNDD</text>
<text x="65.4" y="143.5">3.3V</text>
<text x="65.4" y="138.1">GND</text>
<text x="65.4" y="139.9">GND</text>
<text x="65.4" y="141.7">GND</text>
<text x="97.6" y="138.1">D46</text>
<text x="97.6" y="139.9">D47</text>
<text x="97.6" y="141.7">D48</text>
<text x="97.6" y="143.5">D49</text>
<text x="210" y="142.6">3.3V</text>
<text x="210" y="139">GND</text>
<text x="210" y="140.8">GND</text>
<text x="242.1" y="139">D47</text>
<text x="242.1" y="140.8">D48</text>
<text x="242.1" y="142.6">D49</text>
<text x="38.5" y="147.2">C</text>
<text x="38.8" y="148.8">100n</text>
<text x="48.9" y="148.5">D</text>
<text x="49" y="146.8">_</text>
<text x="65.4" y="145.3">5V</text>
<text x="65.4" y="147.1">5V</text>
<text x="65.4" y="148.9">5V</text>
<text x="97.6" y="145.3">D50</text>
<text x="97.6" y="147.1">D51</text>
<text x="97.6" y="148.9">D52</text>
<text x="210" y="144.4">5V</text>
<text x="210" y="146.2">5V</text>
<text x="210" y="148">5V</text>
<text x="210" y="149.8">VIN</text>
<text x="239.8" y="149.8">D53_SS</text>
<text x="242.1" y="144.4">D50</text>
<text x="242.1" y="146.2">D51</text>
<text x="242.1" y="148">D52</text>
<text x="38.1" y="154.4">R</text>
<text x="38.2" y="156">60K</text>
<text x="54.3" y="154.4">R</text>
<text x="54.3" y="156">1</text>
<text x="65.4" y="150.7">VIN</text>
<text x="95.2" y="150.7">D53_SS</text>
<text x="38.1" y="161.5">R</text>
<text x="45.7" y="161.5">C</text>
<text x="55.2" y="161.5">1F</text>
<text x="38.2" y="163.2">25K</text>
<text x="46" y="163.2">100n</text>
<text x="55.2" y="163.2">5V</text>
<text x="35.1" y="169.6">GNDD</text>
<text x="42.2" y="169.6">GNDD</text>
<text x="51.2" y="169.6">GNDD</text>
<text x="195.8" y="169.6">GNDD</text>
</g>
<g font-size="1.3">
<text x="191.3" y="136.6">+7V</text>
<text x="27.8" y="140.2">+12V</text>
<text x="44.9" y="157.2">3.5V</text>
</g>
</svg>
